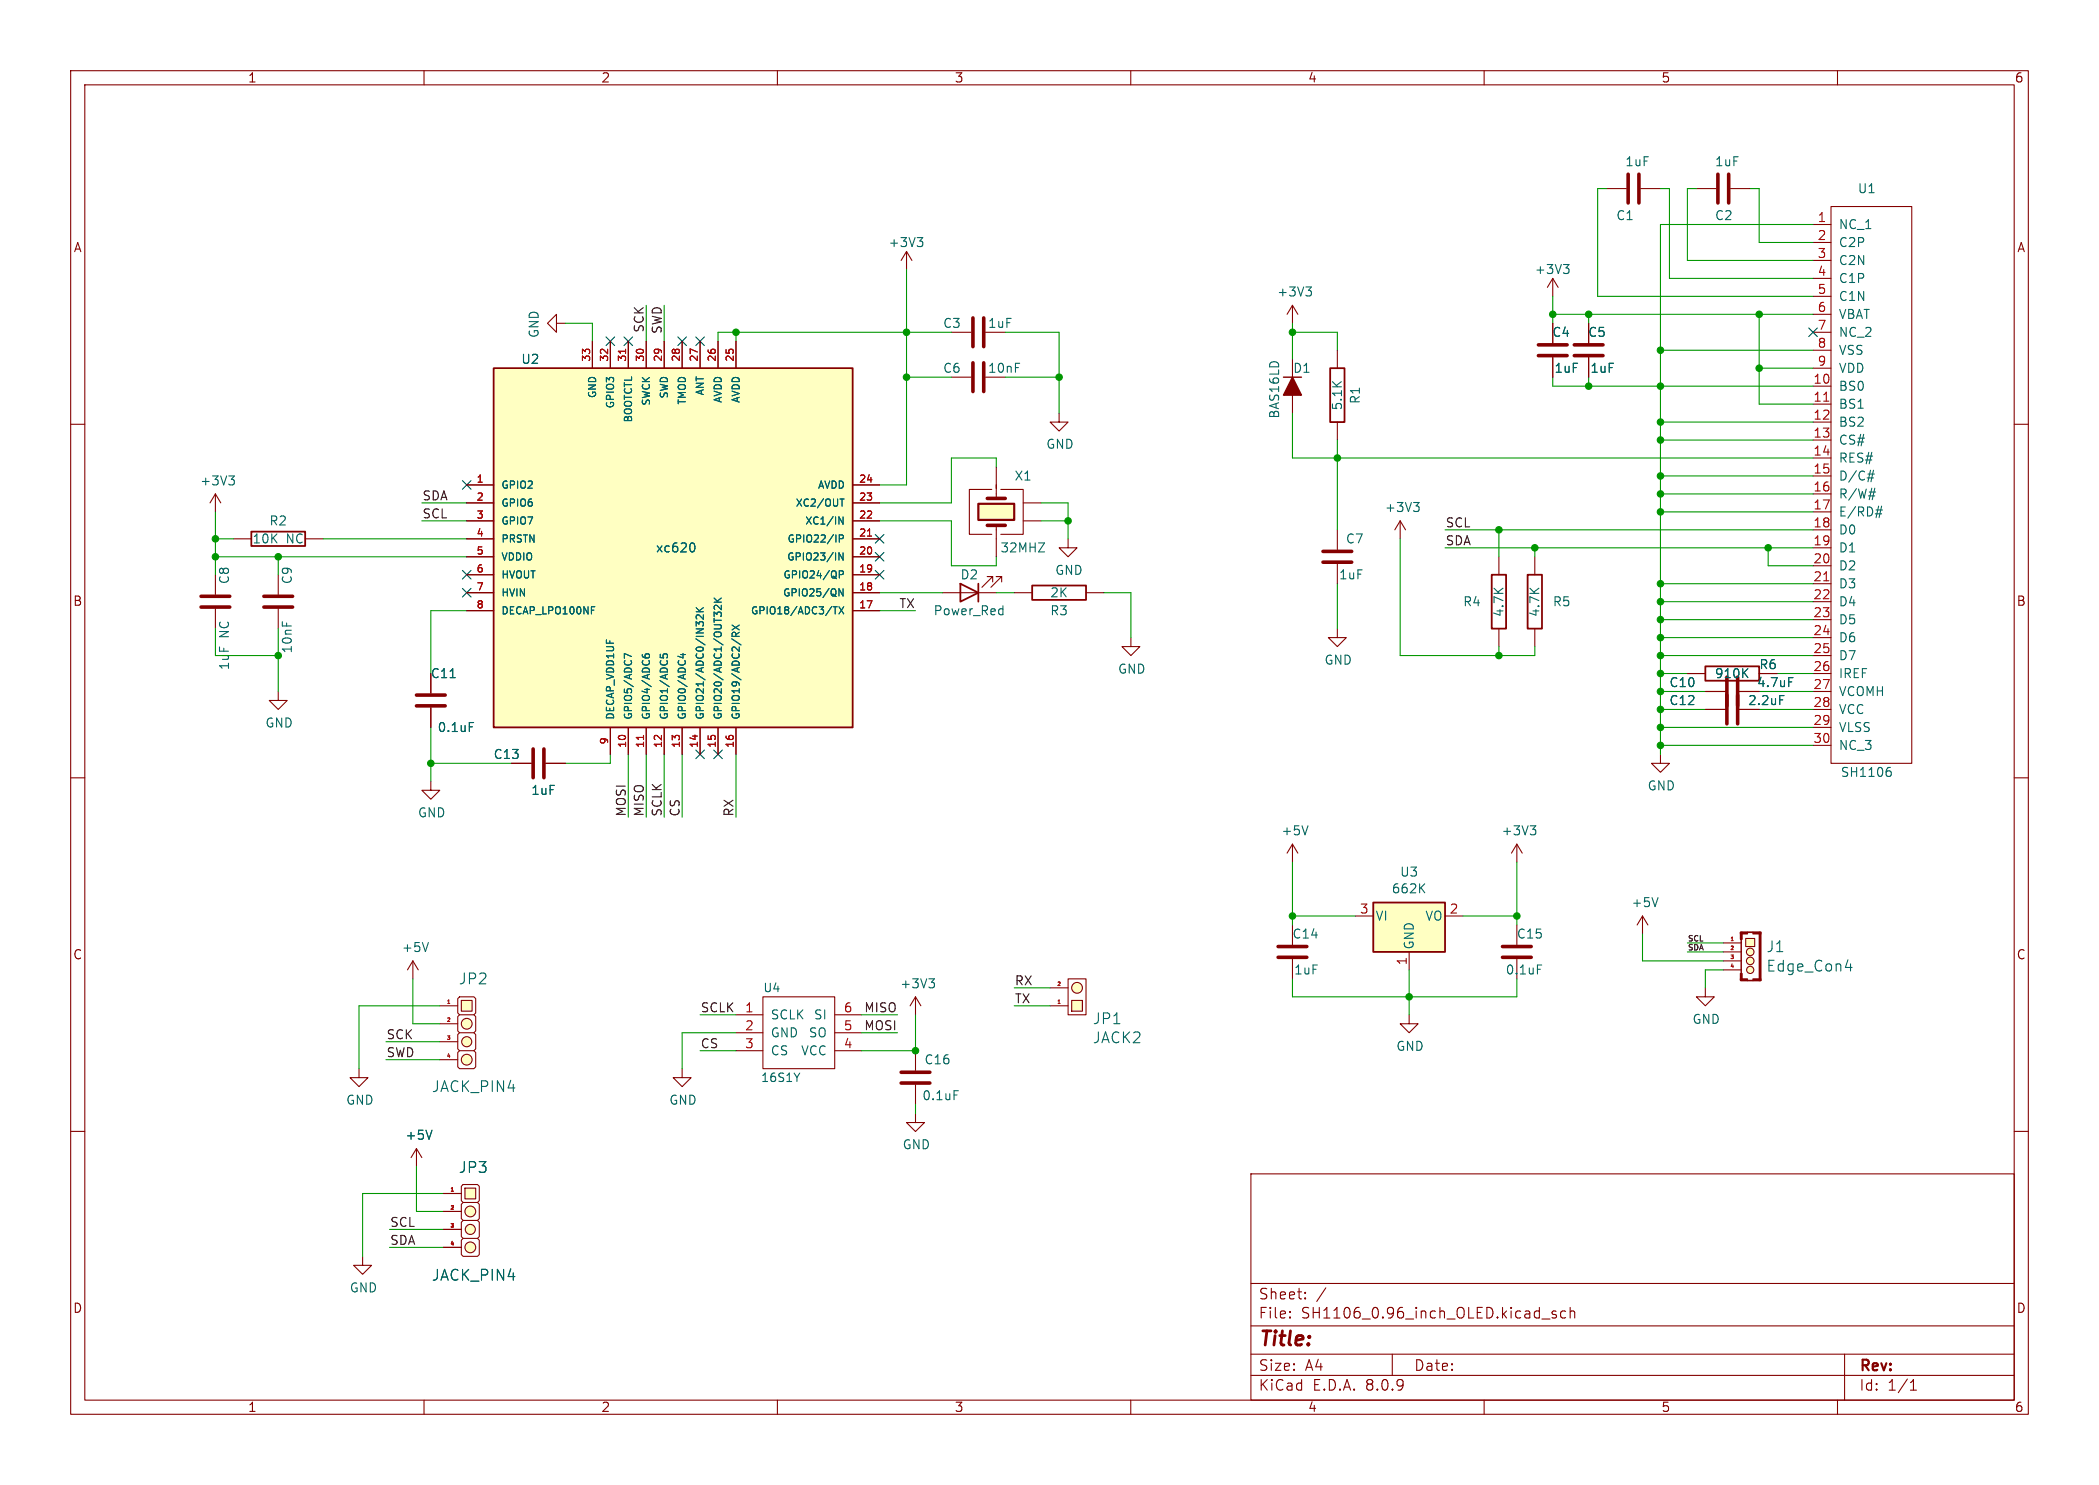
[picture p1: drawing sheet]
<svg xmlns="http://www.w3.org/2000/svg" width="297mm" height="210mm" viewBox="0 0 297 210" stroke-linecap="round" stroke-linejoin="round" font-family="sans-serif">
<g fill="none" stroke="#840000" stroke-width=".15">
<path d="M10 10h277v190h-277zM12 12h273v186h-273zM60 10v2M110 10v2M160 10v2M210 10v2M260 10v2M219.7 39.4l-.8 1.2M219.7 39.4v2.5M219.7 39.4l.8 1.2M256.5 31.8h2.6M256.5 34.3h2.6"/>
<path d="M256.5 36.8h2.6M256.5 39.4h2.6M259.1 29.2h11.4v78.8h-11.4zM219.7 45.7v2.8M219.7 50.5v2.8M256.5 54.6h2.6M256.5 57.2h2.6M256.5 59.7h2.6M256.5 41.9h2.6M256.5 44.5h2.6M256.5 47h2.6M256.5 49.5h2.6"/>
<path d="M256.5 52.1h2.6M10 60h2M30.5 69.9l-.8 1.2M30.5 69.9v2.5M30.5 69.9l.7 1.2M33 76.2h2.6M43.2 76.2h2.5M151.1 76.2v1.3h1.3l-1.3 1.2-1.2-1.2h1.2M212.1 78.7v2.6M217.2 78.7v2.6M256.5 62.2h2.6M256.5 64.8h2.6"/>
<path d="M256.5 67.3h2.6M256.5 69.9h2.6M256.5 72.4h2.6M256.5 74.9h2.6M256.5 77.5h2.6M285 60h2M61 95.3v2.7M143.5 83.8h2.5M153.7 83.8h2.5M160 90.2v1.2h1.3l-1.3 1.3-1.3-1.3h1.3M189.2 88.9v1.3h1.3l-1.3 1.2-1.2-1.2h1.2M212.1 88.9v2.5"/>
<path d="M217.2 88.9v2.5M238.8 95.3h2.5M241.3 97.8h2.8M246.1 97.8h2.8M256.5 95.3h2.6M256.5 97.8h2.6M256.5 80h2.6M256.5 82.6h2.6M256.5 85.1h2.6M256.5 87.6h2.6M256.5 90.2h2.6M256.5 92.7h2.6"/>
<path d="M10 110h2M61 110.5v1.3h1.2l-1.2 1.2-1.3-1.2h1.3M61 100.1v2.8M72.4 108h2.8M77.2 108h2.8M256.5 100.3h2.6M256.5 102.9h2.6M256.5 105.4h2.6M285 110h2M58.4 135.9l-.7 1.3M58.4 135.9v2.5M58.4 135.9l.8 1.3"/>
<path d="M129.5 157.5v1.3h1.3l-1.3 1.2-1.2-1.2h1.2M129.5 148.6v2.8M129.5 153.4v2.8M10 160h2M177 166h108v32h-108zM285 160h2M60 198v2M110 198v2M160 198v2M177 194.5h108M177 191.5h108M177 187.5h108"/>
<path d="M177 181.5h108M182.5 186.3h.1l-.1 .1M182.5 186.3v.1M182.5 185.5v.1M182.5 185.5h.1l-.1 .1M184.7 183.6v.1M184.7 183.6h-.1l.1 .1M184.7 182.8v.1M184.7 182.8h-.1l.1 .1M187.6 182.1l-1.3 2M197 191.5v3M210 198v2"/>
<path d="M218.2 186.5h1.1M220.2 185.5l-.4-.1-.2 .2 .1 .2 .5 .2v.1v.2l-.2 .1-.4-.1M221.5 185.5l-.4-.1-.3 .3v.4l.2 .2 .1 .1 .4-.1M222.2 185.5a.37 .37 0 0 1 .6 .1v.8M222.2 184.9v1.5M260 198v2M261 191.5v6.5M270.3 196.6h.9M270.3 195.5l.4-.4v1.5"/>
</g>
<path d="M217.7 48.8h4M217.7 50.3h4M58.9 98.3h4.1M58.9 99.8h4.1M244.3 95.8v4M245.9 95.8v4M75.4 105.9v4.1M77 105.9v4.1M127.5 151.6h4.1M127.5 153.2h4.1" fill="none" stroke="#840000" stroke-width=".51"/>
<g fill="none" stroke="#006464" stroke-width=".15">
<path d="M221.2 37.4h.8l-.4 .5M221.8 37.9l.2 .2v.3l-.2 .3M32.4 67.3h.8l-.5 .5M32.9 67.8l.3 .2v.3l-.3 .3M264.2 67.6h.9M264.3 67h.9M264.4 70.1h.9M264.5 69.6h.9M265.1 66.5l-.4 1.6M265.3 69l-.4 1.7M265.3 72.7h.9M265.5 72.1h.9"/>
<path d="M266.2 71.6l-.3 1.6M63.7 95.8h.7M246.8 95.1l.5 .7M247.3 94.6l-.7 .7M253.1 95.8h.6M66.4 102.2h.6M267.1 109h.3l.2 .3-.1 .4-.4 .1M267.2 108.5h.3M60.6 133.3l-.4 1.3M135 154.2h.6"/>
</g>
<path d="M35.6 75.2h7.6v2h-7.6zM146 82.8h7.7v2h-7.7zM211.1 81.3h2v7.6h-2zM216.2 81.3h2v7.6h-2zM241.3 94.2h7.6v2.1h-7.6z" fill="none" stroke="#840000" stroke-width=".25"/>
<path d="M258.1 56.7h.7M258.1 82.1h.7" fill="none" stroke="#a90000" stroke-width=".15"/>
<g fill="#ffffc2" stroke="#ffffc2" stroke-width=".14">
<circle cx="66.5" cy="176.4" r=".76"/>
<circle cx="66.5" cy="173.9" r=".71"/>
</g>
<path d="M65.8 168h1.5v1.5h-1.5z" fill="#ffffc2"/>
<g fill="#ffffc2" stroke="#ffffc2" stroke-width=".14">
<circle cx="66.5" cy="171.3" r=".76"/>
<circle cx="152.4" cy="139.7" r=".76"/>
</g>
<g fill="none" stroke="#840000" stroke-width=".15">
<path d="M189.2 74.9v2.8M189.2 79.8v2.8M58.9 162.4l-.7 1.3M58.9 162.4v2.6M58.9 162.4l.8 1.3M62.7 168.8h2.6M62.7 171.3h2.6M62.7 173.9h2.6M62.7 176.4h2.6M65.3 167.8l.2-.3h2.1l.2 .3v2l-.2 .3h-2.1l-.2-.3zM65.5 175.1l-.2 .3v2l.2 .3h2.1l.2-.3v-2l-.2-.3M65.5 172.6l-.2 .2v2.1l.2 .2h2.1l.2-.2v-2.1l-.2-.2"/>
<path d="M65.5 170.1l-.2 .2v2l.2 .3h2.1l.2-.3v-2l-.2-.2M65.8 168h1.5v1.5h-1.5z"/>
<circle cx="66.5" cy="176.4" r=".76"/>
<circle cx="66.5" cy="171.3" r=".76"/>
<circle cx="66.5" cy="173.9" r=".71"/>
</g>
<path d="M63.9 168.5h.3" fill="none" stroke="#a90000" stroke-width=".15"/>
<path d="M61.1 159.8l-.4 1.3" fill="none" stroke="#006464" stroke-width=".15"/>
<path d="M187.2 78h4.1M187.2 79.5h4.1" fill="none" stroke="#840000" stroke-width=".51"/>
<path d="M151.6 141.5h1.6v1.5h-1.6z" fill="#ffffc2"/>
<g fill="none" stroke="#840000" stroke-width=".15">
<path d="M128.3 35.6l-.8 1.2M128.3 35.6v2.5M128.3 35.6l.7 1.2M134.6 47h2.8M189.2 49.5v2.6M189.2 59.7v2.5M198.1 73.7l-.7 1.2M198.1 73.7v2.5M198.1 73.7l.8 1.2M30.5 81.3v2.8M30.5 86.1v2.8M214.6 119.4l-.7 1.3"/>
<path d="M214.6 119.4v2.5M214.6 119.4l.8 1.3M148.6 139.7h2.5M151.1 138.4h2.6v5.1h-2.6zM214.6 130.8v2.8M214.6 135.6v2.8M232.4 129.5l-.8 1.3M232.4 129.5v2.6M232.4 129.5l.8 1.3M148.6 142.2h2.5M151.6 141.5h1.6v1.5h-1.6zM199.4 143.5v1.3h1.3l-1.3 1.3-1.3-1.3h1.3"/>
<circle cx="152.4" cy="139.7" r=".76"/>
</g>
<path d="M149.7 141.9h.3" fill="none" stroke="#a90000" stroke-width=".15"/>
<path d="M129.8 33.6h.8l-.5 .5M130.3 34.1l.3 .2v.3l-.3 .3M200 71.1h.8l-.4 .4M200.6 71.5l.2 .3v.3l-.2 .2M216.5 116.8h.8l-.4 .5M217.1 117.3l.2 .2v.3l-.2 .3M217.5 136.5h.6M234.6 126.9l-.4 1.3" fill="none" stroke="#006464" stroke-width=".15"/>
<path d="M137.7 45v4M139.2 45v4M28.4 84.3h4.1M28.4 85.9h4.1M212.6 133.9h4.1M212.6 135.4h4.1" fill="none" stroke="#840000" stroke-width=".51"/>
<path d="M188.2 52.1h2v7.6h-2z" fill="none" stroke="#840000" stroke-width=".25"/>
<path d="M69.8 52.1h50.8v50.8h-50.8z" fill="#ffffc2"/>
<path d="M69.8 52.1h50.8v50.8h-50.8z" fill="none" stroke="#840000" stroke-width=".25"/>
<g fill="none" stroke="#840000" stroke-width=".15">
<path d="M83.8 48.3v3.8M86.4 48.3v3.8M88.9 48.3v3.8M91.4 48.3v3.8M94 48.3v3.8M96.5 48.3v3.8M99.1 48.3v3.8M101.6 48.3v3.8M104.1 48.3v3.8M134.6 53.3h2.8M149.9 58.4v1.3h1.2l-1.2 1.3-1.3-1.3h1.3M66 68.6h3.8"/>
<path d="M66 71.1h3.8M66 78.7h3.8M66 76.2h3.8M66 73.7h3.8M120.6 68.6h3.9M120.6 71.1h3.9M120.6 78.7h3.9M120.6 76.2h3.9M120.6 73.7h3.9M39.4 97.8v1.3h1.2l-1.2 1.2-1.3-1.2h1.3M39.4 81.3v2.8M39.4 86.1v2.8"/>
<path d="M66 86.4h3.8M66 83.8h3.8M66 81.3h3.8M120.6 86.4h3.9M120.6 83.8h3.9M120.6 81.3h3.9M86.4 102.9v3.8M88.9 102.9v3.8M91.4 102.9v3.8M94 102.9v3.8M96.5 102.9v3.8M99.1 102.9v3.8"/>
<path d="M101.6 102.9v3.8M104.1 102.9v3.8"/>
</g>
<g fill="none" stroke="#006464" stroke-width=".15">
<path d="M97.9 76.8a.69 .69 0 0 1 .3 1.1l-.3 .1M118.7 73.1l.6 1v-1M118.8 76.2l.4-.1 .1-.1v-.3l-.5-.1v1.1M118.9 70.6h.5M119.1 70.6v1M119.3 78.2v1l-.6-1v1M83.7 85.8h.5M89.4 92.9l-1.1-.5v.7M90.9 92.6v.3l.2 .1M91.3 92.9v-.2l.2-.2 .4 .1v.3M93.4 92.5v.5M93.9 93l-.1-.3 .2-.2 .4 .1v.4"/>
<path d="M96.3 92.6h.7M96.6 92.4v.6l-.7-.2M98.5 86.5h1M98.5 85.9l.6 .6M99.5 86.9v.7l-.7-.7-.3 .2 .1 .4M99.5 85.9l-.6 .5M101 85.2h1.1M101 84.6l.6 .6M102.1 85.6v.6l-.8-.6-.3 .2 .1 .4M102.1 84.6l-.6 .4M103.6 90v-.4l.2-.2 .3 .1v.5M103.6 88.4l1 .7"/>
<path d="M104.6 89.4l-.5 .4M104.6 88.4l-1 .7M117.9 85.8h.6M118.2 85.8v1M118.7 85.8l.7 1M118.8 81.3l.4-.1 .1-.1v-.3l-.5-.1v1M119.3 83.3v1l-.6-1v1M119.4 85.8l-.7 1"/>
</g>
<path d="M88.5 49.4v.6M122.7 75.8h.6M91.1 104v.6" fill="none" stroke="#a90000" stroke-width=".15"/>
<path d="M137.7 51.3v4.1M139.2 51.3v4.1M37.3 84.3h4.1M37.3 85.9h4.1" fill="none" stroke="#840000" stroke-width=".51"/>
<path d="M138.4 71.2h5.1v2.3h-5.1z" fill="#ffffc2"/>
<path d="M140.3 69.2h-3.1v6.4h3.1M141 69.1v-.5v1.9M141 66v2.6M141 74.3v4.4M141.6 69.2h3.2v6.4h-3.2M144.8 73.7h2.5M144.8 71.1h2.5M234.9 106.7v1.3h1.3l-1.3 1.2-1.2-1.2h1.2M241.3 139.7v1.3h1.3l-1.3 1.2-1.3-1.2h1.3M51.3 177.7v1.2h1.3l-1.3 1.3-1.3-1.3h1.3" fill="none" stroke="#840000" stroke-width=".15"/>
<path d="M138.4 71.2h5.1v2.3h-5.1z" fill="none" stroke="#840000" stroke-width=".3"/>
<path d="M139.7 74.3h2.5M139.7 70.5h2.5" fill="none" stroke="#840000" stroke-width=".51"/>
<path d="M247 132.7h1.3v1.2h-1.3z" fill="#ffffc2"/>
<g fill="#ffffc2" stroke="#ffffc2" stroke-width=".14">
<circle cx="247.7" cy="137.2" r=".51"/>
<circle cx="247.6" cy="135.9" r=".53"/>
<circle cx="247.6" cy="134.6" r=".53"/>
<circle cx="66" cy="149.9" r=".76"/>
<circle cx="66" cy="147.3" r=".71"/>
</g>
<g fill="none" stroke="#840000" stroke-width=".15">
<path d="M182.9 43.2v2.5M182.9 50.8v7.6M182.9 43.2l-.8 1.3M182.9 43.2l.7 1.3M133.3 83.8h7.7M140.5 82.3v-.8h-.8h.8l-1.6 1.6M141.7 82.3v-.8h-.7h.7l-1.5 1.6M182.9 119.4v2.5M182.9 119.4l-.8 1.3M182.9 119.4l.7 1.3M182.9 130.8v2.8M182.9 135.6v2.8"/>
<path d="M243.8 133.4h2.6M243.8 134.6h2.6M243.8 135.9h2.6M243.8 137.2h2.6M246.4 131.8h2.6v6.9h-2.6zM246.4 132.8v4.9M247 132.7h1.3v1.2h-1.3zM50.8 151.1v1.3h1.3l-1.3 1.3-1.3-1.3h1.3M96.5 151.1v1.3h1.3l-1.3 1.3-1.3-1.3h1.3M104.1 143.5h3.8M104.1 146.1h3.8M104.1 148.6h3.8"/>
<path d="M107.9 141h10.2v10.1h-10.2zM118.1 143.5h3.8M118.1 146.1h3.8M118.1 148.6h3.8M129.5 141l-.7 1.2M129.5 141v2.5M129.5 141l.8 1.2"/>
<circle cx="247.6" cy="135.9" r=".53"/>
<circle cx="247.6" cy="134.6" r=".53"/>
<circle cx="247.7" cy="137.2" r=".51"/>
</g>
<g fill="#840000" stroke="#840000" stroke-width=".15">
<path d="M248 138.4h1.2v.3h-1.2z"/>
<path d="M248.9 131.8h.3v6.9h-.3z"/>
<path d="M247.2 138.6l.9 .1z"/>
<path d="M247.2 131.8l.9 .1z"/>
<path d="M248 131.8h1.2v.3h-1.2z"/>
<path d="M246.3 138.4h1v.3h-1z"/>
<path d="M246.3 131.8h1v.3h-1z"/>
<path d="M246.3 137.7h.2v.9h-.2z"/>
<path d="M246.3 131.8h.2v1h-.2z"/>
</g>
<path d="M245 133h.3" fill="none" stroke="#a90000" stroke-width=".15"/>
<path d="M184.8 40.6h.8l-.5 .5M185.3 41.1l.3 .2v.3l-.3 .3M141.5 86.1l.4 .1M141.9 85.7v1.2M141.9 86.9h-.4M185.1 116.8l-.4 1.3M131.4 138.4h.8l-.4 .5M132 138.9l.2 .3v.3l-.2 .2M261.1 136.8h1M261.8 136.3v1M113.2 151.8l-.4 .6" fill="none" stroke="#006464" stroke-width=".15"/>
<path d="M135.9 82.6l2.5 1.2-2.5 1.3zM138.4 82.6v2.5" fill="none" stroke="#840000" stroke-width=".25"/>
<path d="M181.6 53.3h2.5" fill="none" stroke="#840000" stroke-width=".2"/>
<path d="M182.9 53.3l1.2 2.6h-2.5z" fill="#840000" stroke="#840000" stroke-width=".2"/>
<path d="M180.8 133.9h4.1M180.8 135.4h4.1" fill="none" stroke="#840000" stroke-width=".51"/>
<path d="M65.3 141.5h1.5v1.5h-1.5z" fill="#ffffc2"/>
<circle cx="66" cy="144.8" r=".76" fill="#ffffc2" stroke="#ffffc2" stroke-width=".14"/>
<g fill="none" stroke="#840000" stroke-width=".15">
<path d="M227.3 26.7h2.8M232.2 26.7h2.7M78.7 45.7v-1.2l-1.2 1.2 1.2 1.3v-1.3h1.3M224.8 45.7v2.8M224.8 50.5v2.8M241.3 100.3h2.8M246.1 100.3h2.8M62.2 142.2h2.6M62.2 144.8h2.6M62.2 147.3h2.6M62.2 149.9h2.6M65 148.6l-.2 .2v2.1l.2 .2h2.1l.2-.2v-2.1l-.2-.2"/>
<path d="M65 146.1l-.2 .2v2l.2 .3h2.1l.2-.3v-2l-.2-.2M65 143.5l-.2 .3v2l.2 .3h2.1l.2-.3v-2l-.2-.3M65 141h2.1l.2 .2v2.1l-.2 .2h-2.1l-.2-.2v-2.1zM65.3 141.5h1.5v1.5h-1.5z"/>
<circle cx="66" cy="149.9" r=".76"/>
<circle cx="66" cy="144.8" r=".76"/>
<circle cx="66" cy="147.3" r=".71"/>
</g>
<path d="M63.4 141.9h.2" fill="none" stroke="#a90000" stroke-width=".15"/>
<path d="M230.4 24.6v4.1M231.9 24.6v4.1M222.8 48.8h4M222.8 50.3h4M244.3 98.3v4.1M245.9 98.3v4.1" fill="none" stroke="#840000" stroke-width=".51"/>
<path d="M251.8 98.4h.6" fill="none" stroke="#006464" stroke-width=".15"/>
<path d="M194.3 127.6h10.2v7h-10.2z" fill="#ffffc2"/>
<path d="M194.3 127.6h10.2v7h-10.2z" fill="none" stroke="#840000" stroke-width=".25"/>
<g fill="none" stroke="#840000" stroke-width=".15">
<path d="M240 26.7h2.8M244.9 26.7h2.7M83.8 48.3v3.8M86.4 48.3v3.8M88.9 48.3v3.8M91.4 48.3v3.8M94 48.3v3.8M96.5 48.3v3.8M99.1 48.3v3.8M101.6 48.3v3.8M104.1 48.3v3.8M219.7 45.7v2.8"/>
<path d="M219.7 50.5v2.8M224.8 45.7v2.8M224.8 50.5v2.8M66 68.6h3.8M66 71.1h3.8M66 78.7h3.8M66 76.2h3.8M66 73.7h3.8M120.6 68.6h3.9M120.6 71.1h3.9M120.6 78.7h3.9M120.6 76.2h3.9"/>
<path d="M120.6 73.7h3.9M61 95.3v2.7M66 86.4h3.8M66 83.8h3.8M66 81.3h3.8M120.6 86.4h3.9M120.6 83.8h3.9M120.6 81.3h3.9M238.8 95.3h2.5M241.3 97.8h2.8M246.1 97.8h2.8M61 100.1v2.8"/>
<path d="M72.4 108h2.8M77.2 108h2.8M86.4 102.9v3.8M88.9 102.9v3.8M91.4 102.9v3.8M94 102.9v3.8M96.5 102.9v3.8M99.1 102.9v3.8M101.6 102.9v3.8M104.1 102.9v3.8M241.3 100.3h2.8M246.1 100.3h2.8"/>
<path d="M191.8 129.5h2.5M199.4 134.6v2.6M204.5 129.5h2.5M62.7 168.8h2.6M62.7 171.3h2.6M62.7 173.9h2.6M62.7 176.4h2.6"/>
</g>
<g fill="none" stroke="#006464" stroke-width=".15">
<path d="M97.9 76.8a.69 .69 0 0 1 .3 1.1l-.3 .1M118.7 73.1l.6 1v-1M118.8 76.2l.4-.1 .1-.1v-.3l-.5-.1v1.1M118.9 70.6h.5M119.1 70.6v1M119.3 78.2v1l-.6-1v1M63.7 95.8h.7M83.7 85.8h.5M89.4 92.9l-1.1-.5v.7M90.9 92.6v.3l.2 .1M91.3 92.9v-.2l.2-.2 .4 .1v.3M93.4 92.5v.5"/>
<path d="M93.9 93l-.1-.3 .2-.2 .4 .1v.4M96.3 92.6h.7M96.6 92.4v.6l-.7-.2M98.5 86.5h1M98.5 85.9l.6 .6M99.5 86.9v.7l-.7-.7-.3 .2 .1 .4M99.5 85.9l-.6 .5M101 85.2h1.1M101 84.6l.6 .6M102.1 85.6v.6l-.8-.6-.3 .2 .1 .4M102.1 84.6l-.6 .4M103.6 90v-.4l.2-.2 .3 .1v.5"/>
<path d="M103.6 88.4l1 .7M104.6 89.4l-.5 .4M104.6 88.4l-1 .7M117.9 85.8h.6M118.2 85.8v1M118.7 85.8l.7 1M118.8 81.3l.4-.1 .1-.1v-.3l-.5-.1v1M119.3 83.3v1l-.6-1v1M119.4 85.8l-.7 1M246.8 95.1l.5 .7M247.3 94.6l-.7 .7M251.8 98.4h.6"/>
<path d="M253.1 95.8h.6M66.4 102.2h.6M201.1 125.5l.5 .8M201.6 125l-.7 .7M61.1 159.8l-.4 1.3"/>
</g>
<path d="M243.1 24.6v4.1M244.6 24.6v4.1" fill="none" stroke="#840000" stroke-width=".51"/>
<g fill="none" stroke="#009600" stroke-width=".15">
<path d="M128.3 38.1v30.5h-3.8M227.3 26.7h-1.2v15.2h30.4M234.9 26.7h1.3v12.7h20.3M240 26.7h-1.2v10.1h17.7M247.6 26.7h1.3v7.6h7.6M256.5 31.8h-21.6v74.9M80 45.7h3.8v2.6M91.4 43.2v5.1M94 43.2v5.1M104.1 47v1.3M128.3 53.3h6.3M134.6 47h-33v1.3"/>
<path d="M142.2 47h7.7v11.4M142.2 53.3h7.7M182.9 47h6.3v2.5M182.9 58.4v6.4h73.6M182.9 45.7v5.1M219.7 53.3v1.3h36.8M219.7 41.9v3.8M219.7 44.5h36.8M224.8 44.5v1.2M224.8 53.3v1.3M234.9 49.5h21.6M234.9 59.7h21.6"/>
<path d="M248.9 44.5v12.7h7.6M248.9 52.1h7.6M30.5 72.4v8.9M30.5 76.2h2.5M30.5 78.7h35.5M39.4 78.7v2.6M45.7 76.2h20.3M59.7 73.7h6.3M59.7 71.1h6.3M124.5 73.7h10.1v6.3h6.4v-1.3M141 66v-1.2h-6.4v6.3h-10.1M147.3 73.7h3.8"/>
<path d="M147.3 71.1h3.8v5.1M189.2 62.2v12.7M198.1 76.2v16.5h19.1v-1.3M204.5 77.5h52M204.5 74.9h52M212.1 74.9v3.8M217.2 77.5v1.2M234.9 62.2h21.6M234.9 67.3h21.6M234.9 69.9h21.6M234.9 72.4h21.6M250.2 77.5v2.5h6.3"/>
<path d="M30.5 88.9v3.8h8.9M39.4 88.9v8.9M66 86.4h-5v8.9M124.5 83.8h8.8M124.5 86.4h5M141 83.8h2.5M156.2 83.8h3.8v6.4M189.2 82.6v6.3M212.1 91.4v1.3M234.9 92.7h21.6M234.9 97.8h6.4M234.9 95.3h3.9"/>
<path d="M234.9 87.6h21.6M234.9 82.6h21.6M234.9 90.2h21.6M234.9 85.1h21.6M248.9 97.8h7.6M251.5 95.3h5M61 102.9v7.6M61 108h11.4M86.4 106.7v1.3h-6.4M88.9 106.7v8.9M91.4 106.7v8.9M94 106.7v8.9"/>
<path d="M96.5 106.7v8.9M104.1 106.7v8.9M234.9 100.3h6.4M234.9 102.9h21.6M234.9 105.4h21.6M248.9 100.3h7.6M58.4 138.4v6.4h3.8M143.5 139.7h5.1M182.9 121.9v8.9M182.9 138.4v2.6h31.7v-2.6M182.9 129.5h8.9M199.4 137.2v6.3"/>
<path d="M207 129.5h7.6M214.6 121.9v8.9M232.4 132.1v3.8h11.4M238.8 134.6h5M238.8 133.4h5M243.8 137.2h-2.5v2.5M54.6 149.9h7.6M54.6 147.3h7.6M62.2 142.2h-11.4v8.9M99.1 148.6h5M99.1 143.5h5M104.1 146.1h-7.6v5"/>
<path d="M121.9 146.1h5.1M121.9 143.5h5.1M129.5 143.5v5.1h-7.6M129.5 156.2v1.3M143.5 142.2h5.1M55.1 176.4h7.6M55.1 173.9h7.6M58.9 165v6.3h3.8M62.7 168.8h-11.4v8.9"/>
</g>
<g fill="none" stroke="#000084" stroke-width=".15">
<path d="M85.8 47.7l1.2 1.2M87 47.7l-1.2 1.2M88.3 47.7l1.2 1.2M89.5 47.7l-1.2 1.2M95.9 47.7l1.2 1.2M97.1 47.7l-1.2 1.2M98.5 47.7l1.2 1.2M99.7 47.7l-1.2 1.2M255.9 46.4l1.2 1.2M257.1 46.4l-1.2 1.2M65.4 68l1.2 1.2M66.6 68l-1.2 1.2"/>
<path d="M123.9 78.1l1.2 1.2M123.9 75.6l1.2 1.2M125.1 78.1l-1.2 1.2M125.1 75.6l-1.2 1.2M65.4 83.2l1.2 1.2M65.4 80.7l1.2 1.2M66.6 83.2l-1.2 1.2M66.6 80.7l-1.2 1.2M123.9 80.7l1.2 1.2M125.1 80.7l-1.2 1.2M98.5 106.1l1.2 1.2M99.7 106.1l-1.2 1.2"/>
<path d="M101 106.1l1.2 1.2M102.2 106.1l-1.2 1.2"/>
</g>
<path d="M88.5 49.4v.6M122.7 75.8h.6M91.1 104v.6M63.9 168.5h.3" fill="none" stroke="#a90000" stroke-width=".15"/>
<g fill="#009600" stroke="#009600" stroke-width=".15">
<circle cx="61" cy="108" r=".46"/>
<circle cx="30.5" cy="76.2" r=".46"/>
<circle cx="30.5" cy="78.7" r=".46"/>
<circle cx="39.4" cy="78.7" r=".46"/>
<circle cx="39.4" cy="92.7" r=".46"/>
<circle cx="129.5" cy="148.6" r=".46"/>
<circle cx="104.1" cy="47" r=".46"/>
<circle cx="128.3" cy="47" r=".46"/>
<circle cx="128.3" cy="53.3" r=".46"/>
<circle cx="149.9" cy="53.3" r=".46"/>
<circle cx="151.1" cy="73.7" r=".46"/>
<circle cx="182.9" cy="129.5" r=".46"/>
<circle cx="199.4" cy="141" r=".46"/>
<circle cx="217.2" cy="77.5" r=".46"/>
<circle cx="224.8" cy="54.6" r=".46"/>
<circle cx="234.9" cy="69.9" r=".46"/>
<circle cx="234.9" cy="67.3" r=".46"/>
<circle cx="182.9" cy="47" r=".46"/>
<circle cx="219.7" cy="44.5" r=".46"/>
<circle cx="189.2" cy="64.8" r=".46"/>
<circle cx="212.1" cy="74.9" r=".46"/>
<circle cx="234.9" cy="72.4" r=".46"/>
<circle cx="234.9" cy="82.6" r=".46"/>
<circle cx="234.9" cy="85.1" r=".46"/>
<circle cx="234.9" cy="87.6" r=".46"/>
<circle cx="234.9" cy="100.3" r=".46"/>
<circle cx="248.9" cy="44.5" r=".46"/>
<circle cx="224.8" cy="44.5" r=".46"/>
<circle cx="234.9" cy="49.5" r=".46"/>
<circle cx="234.9" cy="54.6" r=".46"/>
<circle cx="248.9" cy="52.1" r=".46"/>
<circle cx="234.9" cy="59.7" r=".46"/>
<circle cx="234.9" cy="62.2" r=".46"/>
<circle cx="250.2" cy="77.5" r=".46"/>
<circle cx="234.9" cy="102.9" r=".46"/>
<circle cx="212.1" cy="92.7" r=".46"/>
<circle cx="234.9" cy="95.3" r=".46"/>
<circle cx="234.9" cy="97.8" r=".46"/>
<circle cx="234.9" cy="90.2" r=".46"/>
<circle cx="234.9" cy="92.7" r=".46"/>
<circle cx="214.6" cy="129.5" r=".46"/>
<circle cx="234.9" cy="105.4" r=".46"/>
</g>
<text font-size="2.8" fill="#840000" x="178" y="190.9">Title:</text>
<g font-size="2.1" fill="#006464">
<text x="249.9" y="134.9">J1</text>
<text x="249.9" y="137.6">Edge_Con4</text>
<text x="64.8" y="139.4">JP2</text>
<text x="154.5" y="145.1">JP1</text>
<text x="154.5" y="147.8">JACK2</text>
<text x="61" y="154.7">JACK_PIN4</text>
<text x="64.8" y="166.1">JP3</text>
<text x="61" y="181.3">JACK_PIN4</text>
</g>
<g font-size="2.1" fill="#840000">
<text x="178" y="184">Sheet:</text>
<text x="178" y="186.7">File:</text>
<text x="184.1" y="186.7">SH1106_0.96_inch_OLED.kicad_sch</text>
<text x="178" y="196.9">KiCad</text>
<text x="178" y="194.1">Size:</text>
<text x="184.7" y="194.1">A4</text>
<text x="185.7" y="196.9">E.D.A.</text>
<text x="193.3" y="196.9">8.0.9</text>
<text x="200" y="194.1">Date:</text>
<text x="263" y="194.3">Rev:</text>
<text x="263" y="196.9">Id:</text>
<text x="267.1" y="196.9">1/1</text>
</g>
<g font-size="1.8" fill="#840000">
<text x="35" y="11.9">1</text>
<text x="85" y="11.9">2</text>
<text x="135" y="11.9">3</text>
<text x="185" y="11.9">4</text>
<text x="235" y="11.9">5</text>
<text x="285" y="11.9">6</text>
<text x="10.3" y="35.9">A</text>
<text x="285.3" y="35.9">A</text>
<text x="10.3" y="85.9">B</text>
<text x="285.3" y="85.9">B</text>
<text x="248.8" y="94.8">R6</text>
<text x="10.3" y="135.9">C</text>
<text x="285.3" y="135.9">C</text>
<text x="10.3" y="185.9">D</text>
<text x="285.3" y="185.9">D</text>
<text x="35" y="199.9">1</text>
<text x="85" y="199.9">2</text>
<text x="135" y="199.9">3</text>
<text x="185" y="199.9">4</text>
<text x="235" y="199.9">5</text>
<text x="285" y="199.9">6</text>
</g>
<g font-size="1.8" fill="#006464">
<text x="229.9" y="23.7">1uF</text>
<text x="242.6" y="23.7">1uF</text>
<text x="262.8" y="27.5">U1</text>
<text x="125.6" y="35.2">+3V3</text>
<text x="228.6" y="31.3">C1</text>
<text x="242.6" y="31.3">C2</text>
<text x="260.1" y="32.6">NC_1</text>
<text x="260.1" y="35.2">C2P</text>
<text x="217.1" y="39">+3V3</text>
<text x="260.1" y="37.7">C2N</text>
<text x="260.1" y="40.2">C1P</text>
<text x="76.4" y="47.9" transform="rotate(-90 76.4 47.9)">GND</text>
<text x="133.4" y="46.6">C3</text>
<text x="139.7" y="46.6">1uF</text>
<text x="180.6" y="42.1">+3V3</text>
<text x="219.6" y="47.9">C4</text>
<text x="224.6" y="47.9">C5</text>
<text x="260.1" y="42.8">C1N</text>
<text x="260.1" y="45.3">VBAT</text>
<text x="260.1" y="47.9">NC_2</text>
<text x="73.7" y="51.7">U2</text>
<text x="133.4" y="52.9">C6</text>
<text x="139.7" y="52.9">10nF</text>
<text x="182.9" y="52.9">D1</text>
<text x="219.9" y="52.9">1uF</text>
<text x="224.9" y="52.9">1uF</text>
<text x="260.1" y="50.4">VSS</text>
<text x="260.1" y="52.9">VDD</text>
<text x="181.2" y="59.3" transform="rotate(-90 181.2 59.3)">BAS16LD</text>
<text x="190.1" y="58.1" transform="rotate(-90 190.1 58.1)">5.1K</text>
<text x="192.6" y="57.2" transform="rotate(-90 192.6 57.2)">R1</text>
<text x="260.1" y="55.5">BS0</text>
<text x="260.1" y="58">BS1</text>
<text x="148" y="63.7">GND</text>
<text x="260.1" y="60.6">BS2</text>
<text x="260.1" y="63.1">CS#</text>
<text x="260.1" y="65.6">RES#</text>
<text x="28.2" y="68.9">+3V3</text>
<text x="143.5" y="68.2">X1</text>
<text x="260.1" y="68.2">D/C#</text>
<text x="260.1" y="70.7">R/W#</text>
<text x="35.6" y="77.1">10K</text>
<text x="38" y="74.5">R2</text>
<text x="40.5" y="77.1">NC</text>
<text x="190.3" y="77.1">C7</text>
<text x="195.9" y="72.6">+3V3</text>
<text x="260.1" y="73.3">E/RD#</text>
<text x="260.1" y="75.8">D0</text>
<text x="32.6" y="82.7" transform="rotate(-90 32.6 82.7)">C8</text>
<text x="41.5" y="82.7" transform="rotate(-90 41.5 82.7)">C9</text>
<text x="92.7" y="78.3">xc620</text>
<text x="135.8" y="82.1">D2</text>
<text x="141.5" y="78.3">32MHZ</text>
<text x="149.2" y="81.5">GND</text>
<text x="189.4" y="82.1">1uF</text>
<text x="260.1" y="78.3">D1</text>
<text x="260.1" y="80.9">D2</text>
<text x="260.1" y="83.4">D3</text>
<text x="132" y="87.2">Power_Red</text>
<text x="148.5" y="87.2">R3</text>
<text x="148.5" y="84.7">2K</text>
<text x="206.9" y="86">R4</text>
<text x="213" y="87.3" transform="rotate(-90 213 87.3)">4.7K</text>
<text x="218" y="87.3" transform="rotate(-90 218 87.3)">4.7K</text>
<text x="219.6" y="86">R5</text>
<text x="260.1" y="86">D4</text>
<text x="260.1" y="88.5">D5</text>
<text x="32.6" y="94.9" transform="rotate(-90 32.6 94.9)">1uF</text>
<text x="32.6" y="90.2" transform="rotate(-90 32.6 90.2)">NC</text>
<text x="41.5" y="92.5" transform="rotate(-90 41.5 92.5)">10nF</text>
<text x="158.1" y="95.5">GND</text>
<text x="187.3" y="94.2">GND</text>
<text x="260.1" y="91">D6</text>
<text x="260.1" y="93.6">D7</text>
<text x="60.9" y="96.1">C11</text>
<text x="236.1" y="97.4">C10</text>
<text x="236.1" y="99.9">C12</text>
<text x="242.6" y="96.1">910K</text>
<text x="247.3" y="99.9">2.2uF</text>
<text x="248.5" y="97.4">4.7uF</text>
<text x="260.1" y="96.1">IREF</text>
<text x="260.1" y="98.7">VCOMH</text>
<text x="260.1" y="101.2">VCC</text>
<text x="37.5" y="103.1">GND</text>
<text x="61.8" y="103.7">0.1uF</text>
<text x="69.8" y="107.5">C13</text>
<text x="260.1" y="103.7">VLSS</text>
<text x="260.1" y="106.3">NC_3</text>
<text x="75.1" y="112.6">1uF</text>
<text x="233" y="112">GND</text>
<text x="260.4" y="110.1">SH1106</text>
<text x="59.1" y="115.8">GND</text>
<text x="181.2" y="118.3">+5V</text>
<text x="212.4" y="118.3">+3V3</text>
<text x="198" y="124.2">U3</text>
<text x="194.6" y="130.4">VI</text>
<text x="196.8" y="126.5">662K</text>
<text x="201.6" y="130.4">VO</text>
<text x="230.8" y="128.5">+5V</text>
<text x="56.8" y="134.8">+5V</text>
<text x="182.8" y="132.9">C14</text>
<text x="200.3" y="134.4" transform="rotate(-90 200.3 134.4)">GND</text>
<text x="214.5" y="132.9">C15</text>
<text x="127.3" y="140">+3V3</text>
<text x="183" y="138">1uF</text>
<text x="213" y="138">0.1uF</text>
<text x="109" y="144.4">SCLK</text>
<text x="109" y="146.9">GND</text>
<text x="109" y="149.5">CS</text>
<text x="113.3" y="149.5">VCC</text>
<text x="114.4" y="146.9">SO</text>
<text x="115.1" y="144.4">SI</text>
<text x="197.5" y="148.8">GND</text>
<text x="239.4" y="145">GND</text>
<text x="130.4" y="155.8">0.1uF</text>
<text x="130.7" y="150.7">C16</text>
<text x="48.9" y="156.4">GND</text>
<text x="57.3" y="161.4">+5V</text>
<text x="94.6" y="156.4">GND</text>
<text x="127.6" y="162.7">GND</text>
<text x="49.4" y="183">GND</text>
</g>
<g font-size="1.8" fill="#a90000">
<text x="257.1" y="31.5">1</text>
<text x="257.1" y="34">2</text>
<text x="257.1" y="36.6">3</text>
<text x="257.1" y="39.1">4</text>
<text x="257.1" y="41.7">5</text>
<text x="257.1" y="44.2">6</text>
<text x="257.1" y="46.7">7</text>
<text x="257.1" y="49.3">8</text>
<text x="257.1" y="51.8">9</text>
<text x="256.5" y="54.4">10</text>
<text x="256.5" y="56.9">11</text>
<text x="256.5" y="59.4">12</text>
<text x="256.5" y="62">13</text>
<text x="256.5" y="64.5">14</text>
<text x="256.5" y="67.1">15</text>
<text x="256.5" y="69.6">16</text>
<text x="256.5" y="72.1">17</text>
<text x="256.5" y="74.7">18</text>
<text x="256.5" y="77.2">19</text>
<text x="256.5" y="79.8">20</text>
<text x="256.5" y="82.3">21</text>
<text x="256.5" y="84.8">22</text>
<text x="256.5" y="87.4">23</text>
<text x="256.5" y="89.9">24</text>
<text x="256.5" y="92.5">25</text>
<text x="256.5" y="95">26</text>
<text x="256.5" y="97.5">27</text>
<text x="256.5" y="100.1">28</text>
<text x="256.5" y="102.6">29</text>
<text x="256.5" y="105.2">30</text>
<text x="192.3" y="129.3">3</text>
<text x="205" y="129.3">2</text>
<text x="199.1" y="136.6" transform="rotate(-90 199.1 136.6)">1</text>
<text x="105.3" y="143.3">1</text>
<text x="119.3" y="143.3">6</text>
<text x="105.3" y="145.8">2</text>
<text x="105.3" y="148.3">3</text>
<text x="119.3" y="148.3">4</text>
<text x="119.3" y="145.8">5</text>
</g>
<g font-size="1.8" fill="#0f0f0f">
<text x="91.2" y="47.1" transform="rotate(-90 91.2 47.1)">SCK</text>
<text x="93.7" y="47.3" transform="rotate(-90 93.7 47.3)">SWD</text>
<text x="59.7" y="70.9">SDA</text>
<text x="59.7" y="73.4">SCL</text>
<text x="204.5" y="77.2">SDA</text>
<text x="204.5" y="74.7">SCL</text>
<text x="127.2" y="86.1">TX</text>
<text x="88.6" y="115.6" transform="rotate(-90 88.6 115.6)">MOSI</text>
<text x="91.2" y="115.6" transform="rotate(-90 91.2 115.6)">MISO</text>
<text x="93.7" y="115.6" transform="rotate(-90 93.7 115.6)">SCLK</text>
<text x="96.3" y="115.6" transform="rotate(-90 96.3 115.6)">CS</text>
<text x="103.9" y="115.6" transform="rotate(-90 103.9 115.6)">RX</text>
<text x="99.1" y="143.2">SCLK</text>
<text x="122.2" y="143.2">MISO</text>
<text x="143.5" y="142">TX</text>
<text x="143.5" y="139.4">RX</text>
<text x="54.6" y="147.1">SCK</text>
<text x="54.6" y="149.6">SWD</text>
<text x="99.1" y="148.3">CS</text>
<text x="122.2" y="145.8">MOSI</text>
<text x="55.1" y="173.6">SCL</text>
<text x="55.1" y="176.1">SDA</text>
</g>
<g font-size="1.7" fill="#006464">
<text x="107.9" y="140.5">U4</text>
<text x="107.6" y="153.2">16S1Y</text>
</g>
<g font-size="1.4" fill="#a90000">
<text x="83.6" y="51.3" transform="rotate(-90 83.6 51.3)">33</text>
<text x="86.1" y="51.3" transform="rotate(-90 86.1 51.3)">32</text>
<text x="88.6" y="51.3" transform="rotate(-90 88.6 51.3)">31</text>
<text x="91.2" y="51.3" transform="rotate(-90 91.2 51.3)">30</text>
<text x="93.7" y="51.3" transform="rotate(-90 93.7 51.3)">29</text>
<text x="96.3" y="51.3" transform="rotate(-90 96.3 51.3)">28</text>
<text x="98.8" y="51.3" transform="rotate(-90 98.8 51.3)">27</text>
<text x="101.3" y="51.3" transform="rotate(-90 101.3 51.3)">26</text>
<text x="103.9" y="51.3" transform="rotate(-90 103.9 51.3)">25</text>
<text x="67.3" y="68.3">1</text>
<text x="67.3" y="70.9">2</text>
<text x="121.5" y="70.9">23</text>
<text x="121.5" y="68.3">24</text>
<text x="67.3" y="73.4">3</text>
<text x="67.3" y="75.9">4</text>
<text x="121.5" y="75.9">21</text>
<text x="121.5" y="73.4">22</text>
<text x="67.3" y="78.5">5</text>
<text x="67.3" y="81">6</text>
<text x="67.3" y="83.6">7</text>
<text x="121.5" y="83.6">18</text>
<text x="121.5" y="81">19</text>
<text x="121.5" y="78.5">20</text>
<text x="67.3" y="86.1">8</text>
<text x="121.5" y="86.1">17</text>
<text x="86.1" y="105.4" transform="rotate(-90 86.1 105.4)">9</text>
<text x="88.6" y="105.9" transform="rotate(-90 88.6 105.9)">10</text>
<text x="91.2" y="105.9" transform="rotate(-90 91.2 105.9)">11</text>
<text x="93.7" y="105.9" transform="rotate(-90 93.7 105.9)">12</text>
<text x="96.3" y="105.9" transform="rotate(-90 96.3 105.9)">13</text>
<text x="98.8" y="105.9" transform="rotate(-90 98.8 105.9)">14</text>
<text x="101.3" y="105.9" transform="rotate(-90 101.3 105.9)">15</text>
<text x="103.9" y="105.9" transform="rotate(-90 103.9 105.9)">16</text>
</g>
<g font-size="1.4" fill="#006464">
<text x="84.6" y="56.4" transform="rotate(-90 84.6 56.4)">GND</text>
<text x="87.1" y="57.9" transform="rotate(-90 87.1 57.9)">GPIO3</text>
<text x="89.6" y="59.9" transform="rotate(-90 89.6 59.9)">BOOTCTL</text>
<text x="92.2" y="57.5" transform="rotate(-90 92.2 57.5)">SWCK</text>
<text x="94.7" y="56.5" transform="rotate(-90 94.7 56.5)">SWD</text>
<text x="97.3" y="57.4" transform="rotate(-90 97.3 57.4)">TMOD</text>
<text x="99.8" y="56" transform="rotate(-90 99.8 56)">ANT</text>
<text x="102.3" y="57.1" transform="rotate(-90 102.3 57.1)">AVDD</text>
<text x="104.9" y="57.1" transform="rotate(-90 104.9 57.1)">AVDD</text>
<text x="70.9" y="69.3">GPIO2</text>
<text x="70.9" y="71.9">GPIO6</text>
<text x="112.5" y="71.9">XC2/OUT</text>
<text x="115.6" y="69.3">AVDD</text>
<text x="70.9" y="74.4">GPIO7</text>
<text x="70.9" y="76.9">PRSTN</text>
<text x="111.3" y="76.9">GPIO22/IP</text>
<text x="113.8" y="74.4">XC1/IN</text>
<text x="70.9" y="79.5">VDDIO</text>
<text x="70.9" y="82">HVOUT</text>
<text x="110.7" y="82">GPIO24/QP</text>
<text x="111.3" y="79.5">GPIO23/IN</text>
<text x="70.9" y="84.6">HVIN</text>
<text x="70.9" y="87.1">DECAP_LPO100NF</text>
<text x="106.1" y="87.1">GPIO18/ADC3/TX</text>
<text x="110.7" y="84.6">GPIO25/QN</text>
<text x="87.1" y="101.9" transform="rotate(-90 87.1 101.9)">DECAP_VDD1UF</text>
<text x="89.6" y="101.9" transform="rotate(-90 89.6 101.9)">GPIO5/ADC7</text>
<text x="92.2" y="101.9" transform="rotate(-90 92.2 101.9)">GPIO4/ADC6</text>
<text x="94.7" y="101.9" transform="rotate(-90 94.7 101.9)">GPIO1/ADC5</text>
<text x="97.3" y="101.9" transform="rotate(-90 97.3 101.9)">GPIO0/ADC4</text>
<text x="99.8" y="101.9" transform="rotate(-90 99.8 101.9)">GPIO21/ADC0/IN32K</text>
<text x="102.3" y="101.9" transform="rotate(-90 102.3 101.9)">GPIO20/ADC1/OUT32K</text>
<text x="104.9" y="101.9" transform="rotate(-90 104.9 101.9)">GPIO19/ADC2/RX</text>
</g>
<g font-size="1.1" fill="#0f0f0f">
<text x="238.8" y="134.5">SDA</text>
<text x="238.8" y="133.2">SCL</text>
</g>
<g font-size=".7" fill="#a90000">
<text x="244.7" y="133.1">1</text>
<text x="244.7" y="134.4">2</text>
<text x="244.7" y="135.6">3</text>
<text x="244.7" y="136.9">4</text>
<text x="63.1" y="142">1</text>
<text x="149.4" y="142">1</text>
<text x="149.4" y="139.4">2</text>
<text x="63.1" y="144.5">2</text>
<text x="63.1" y="147.1">3</text>
<text x="63.1" y="149.6">4</text>
<text x="63.6" y="168.5">1</text>
<text x="63.6" y="171.1">2</text>
<text x="63.6" y="173.6">3</text>
<text x="63.6" y="176.1">4</text>
</g>
</svg>
